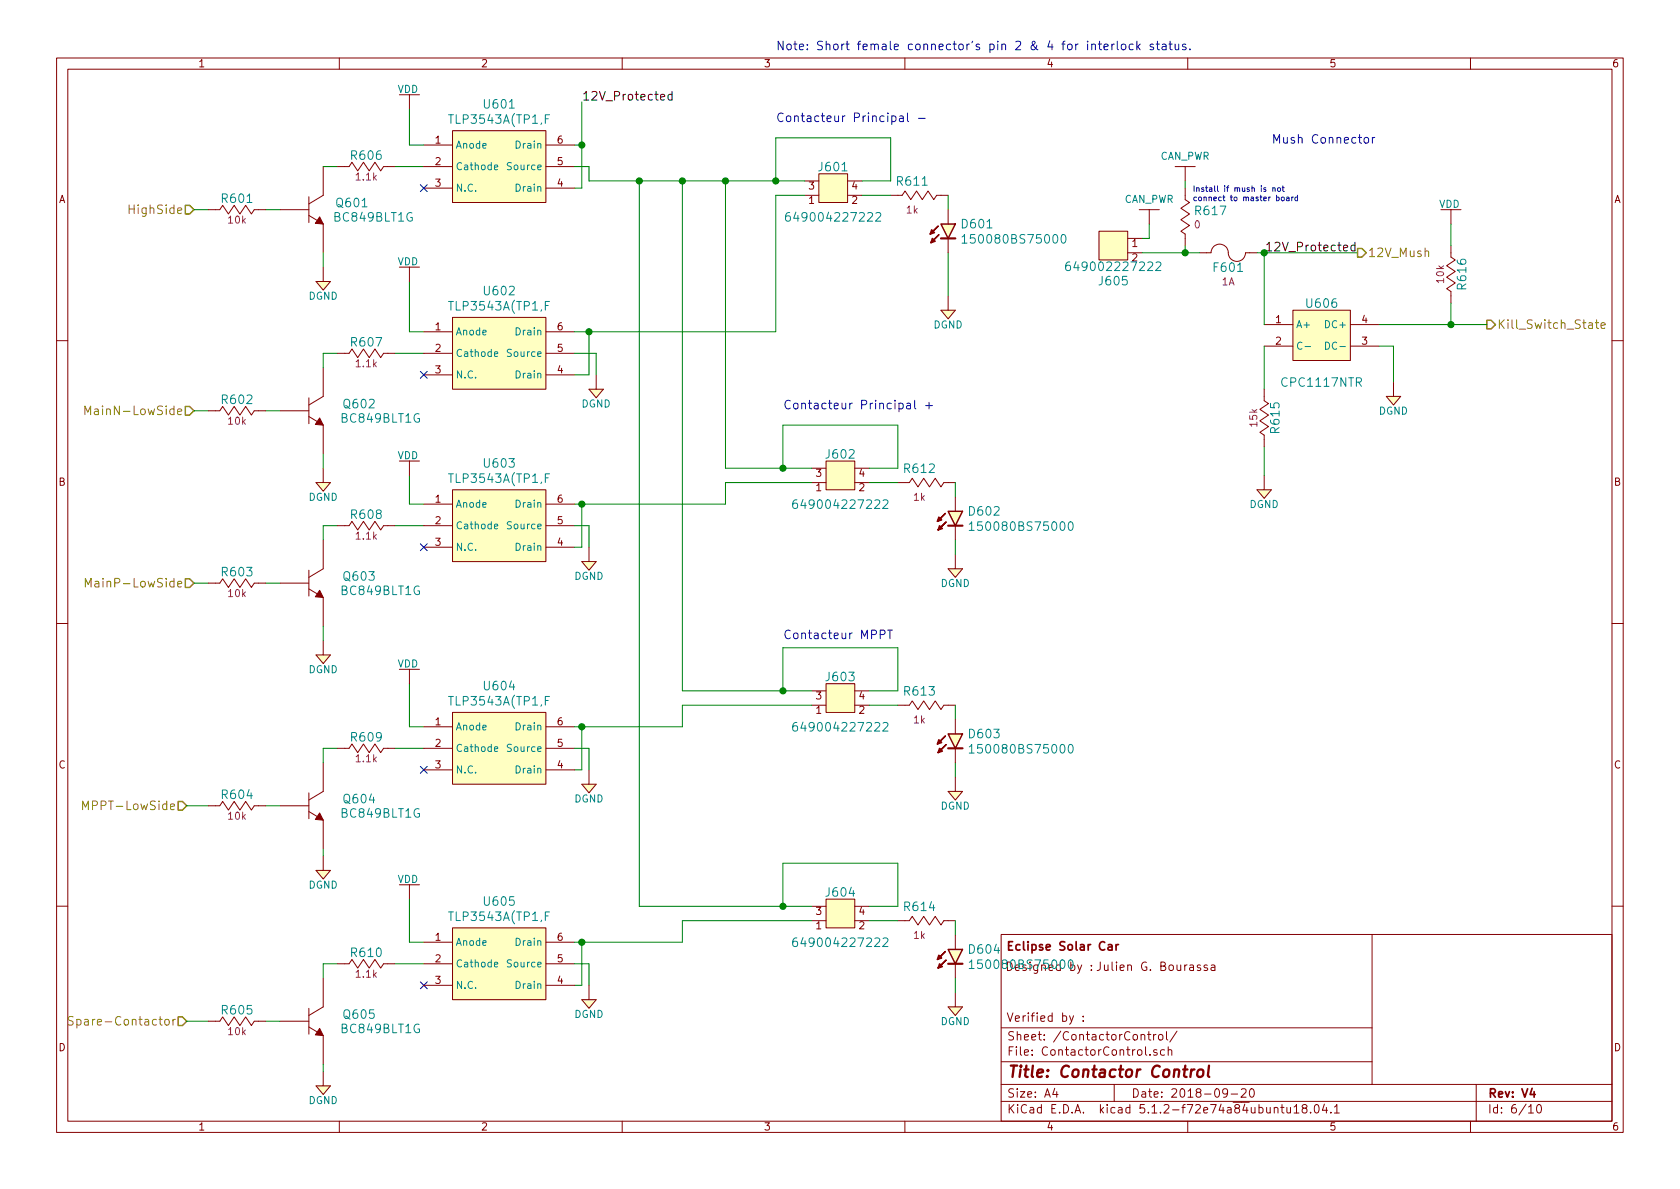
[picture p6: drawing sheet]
<svg xmlns="http://www.w3.org/2000/svg" width="297mm" height="210mm" viewBox="0 0 297 210" stroke-linecap="round" stroke-linejoin="round" font-family="sans-serif">
<g fill="none" stroke="#840000" stroke-width=".18">
<path d="M10 10.3h277v189.9h-277zM12 12.2h273v186.1h-273zM60 10.3v1.9M72.4 16.8v2.5M110 10.3v1.9M160 10.3v1.9M210 10.3v1.9M260 10.3v1.9M36.8 37.1h1.3M38.1 37.1h.8zM38.9 37.1l.5-.8 1 1.5 1-1.5 1 1.5 1-1.5 1 1.5 .6-.7M45 37.1h.7z"/>
<path d="M45.7 37.1h1.3M49.5 37.1h5.1M54.6 34.8v4.6M54.6 38.1l2.5 1.5v5.1M57.1 29.5v5l-2.5 1.6M59.7 29.5h1.3M61 29.5h.7zM61.7 29.5l.5-.8 1 1.5 1.1-1.5 1 1.5 1-1.5 1 1.5 .5-.7M67.8 29.5h.8zM68.6 29.5h1.2M74.9 29.5h5.1M74.9 25.6h5.1"/>
<path d="M74.9 33.3h5.1M80 23.1h16.5v12.7h-16.5zM96.5 29.5h5.1M96.5 25.6h5.1M96.5 33.3h5.1M142.2 34.5h2.6M142.2 32h2.6M144.8 30.7h5.1v5.1h-5.1zM149.9 34.5h2.5M149.9 32h2.5M157.5 34.5h1.2M158.7 34.5h.8z"/>
<path d="M159.5 34.5l.5-.7 1 1.5 1.1-1.5 1 1.5 1-1.5 1 1.5 .5-.8M165.6 34.5h.8zM166.4 34.5h1.2M167.6 37.1v2.5M201.4 37.1h3.6M203.2 37.1v2.5M207.8 29.5h3.5M209.5 34.5v.8zM209.5 35.3l.8 .5-1.5 1 1.5 1-1.5 1.1 1.5 1-1.5 1 .7 .5M209.5 29.5v2.5M209.5 33.3v1.2M256.5 37.1v2.5"/>
<path d="M57.1 47.2v2.6h-1.2l1.2 1.5 1.3-1.5h-1.3M72.4 47.2v2.6M74.9 58.7h5.1M80 56.1h16.5v12.7h-16.5zM96.5 58.7h5.1M167.6 52.3v2.6h-1.2l1.2 1.5 1.3-1.5h-1.3M167.6 42.2v2.5M194.3 40.9h5.1v5.1h-5.1zM199.4 42.2h2.5M199.4 44.7h2.5M209.5 41.4v.8zM209.5 42.2v1.2"/>
<path d="M212.1 44.7h1.3M213.4 44.7h.7zM214.1 44.7a1.55 1.55 0 0 1 1.7-1.5 1.55 1.55 0 0 1 1.4 1.8 1.52 1.52 0 0 0 1.6 1.2 1.52 1.52 0 0 0 1.4-1.5M220.2 44.7h.8zM221 44.7h1.2M223.5 57.4h5.1M228.6 54.9h10.2v8.8h-10.2zM238.8 57.4h5M256.5 44.7v.8zM256.5 51.6v.7zM256.5 45.5l.8 .5-1.5 1 1.5 1-1.5 1 1.5 1-1.5 1 .7 .6M256.5 43.4v1.3"/>
<path d="M256.5 52.3v1.3M10 60.2h2M36.8 72.6h1.3M38.1 72.6h.8zM38.9 72.6l.5-.7 1 1.5 1-1.5 1 1.5 1-1.5 1 1.5 .6-.8M45 72.6h.7zM45.7 72.6h1.3M49.5 72.6h5.1M54.6 70.4v4.5M54.6 73.7l2.5 1.5v5.1M57.1 65v5.1l-2.5 1.5M59.7 62.5h1.3"/>
<path d="M61 62.5h.7zM61.7 62.5l.5-.8 1 1.5 1.1-1.5 1 1.5 1-1.5 1 1.5 .5-.7M67.8 62.5h.8zM68.6 62.5h1.2M74.9 62.5h5.1M74.9 66.3h5.1M96.5 62.5h5.1M96.5 66.3h5.1M105.4 66.3v2.5h-1.3l1.3 1.6 1.3-1.6h-1.3M223.5 70.1v.8zM223.5 77v.7zM223.5 70.9l.8 .5-1.5 1 1.5 1-1.5 1 1.5 1-1.5 1 .7 .6"/>
<path d="M223.5 61.2h5.1M223.5 68.8v1.3M223.5 77.7v1.3M238.8 61.2h5M246.4 67.6v2.5h-1.3l1.3 1.5 1.2-1.5h-1.2M285 60.2h2M57.1 82.8v2.5h-1.2l1.2 1.6 1.3-1.6h-1.3M57.1 95.5v5.1l-2.5 1.5M59.7 93h1.3M61 93h.7zM61.7 93l.5-.8 1 1.5 1.1-1.5 1 1.5 1-1.5 1 1.5 .5-.7M67.8 93h.8z"/>
<path d="M68.6 93h1.2M72.4 81.5v2.6M74.9 93h5.1M74.9 89.1h5.1M74.9 96.8h5.1M80 86.6h16.5v12.7h-16.5zM96.5 93h5.1M96.5 89.1h5.1M96.5 96.8h5.1M104.1 96.8v2.5h-1.2l1.2 1.5 1.3-1.5h-1.3M143.5 85.3h2.5M143.5 82.8h2.5"/>
<path d="M146 81.5h5.1v5.1h-5.1zM151.1 85.3h2.6M151.1 82.8h2.6M158.7 85.3h1.3M160 85.3h.8zM160.8 85.3l.5-.7 1 1.5 1-1.5 1 1.5 1.1-1.5 1 1.5 .5-.8M166.9 85.3h.7zM167.6 85.3h1.3M168.9 98v2.6h-1.3l1.3 1.5 1.3-1.5h-1.3M168.9 87.9v2.5M168.9 93v2.5M223.5 84.1v2.5h-1.3l1.3 1.5 1.3-1.5h-1.3"/>
<path d="M10 110.3h2M36.8 103.1h1.3M38.1 103.1h.8zM38.9 103.1l.5-.7 1 1.5 1-1.5 1 1.5 1-1.5 1 1.5 .6-.8M45 103.1h.7zM45.7 103.1h1.3M49.5 103.1h5.1M54.6 100.8v4.6M54.6 104.1l2.5 1.6v5M57.1 113.3v2.5h-1.2l1.2 1.5 1.3-1.5h-1.3M72.4 118.4v2.5M285 110.3h2"/>
<path d="M57.1 134.9v5l-2.5 1.6M59.7 132.3h1.3M61 132.3h.7zM61.7 132.3l.5-.7 1 1.5 1.1-1.5 1 1.5 1-1.5 1 1.5 .5-.8M67.8 132.3h.8zM68.6 132.3h1.2M74.9 132.3h5.1M74.9 128.5h5.1M74.9 136.1h5.1M80 126h16.5v12.7h-16.5zM96.5 132.3h5.1M96.5 128.5h5.1"/>
<path d="M96.5 136.1h5.1M104.1 136.1v2.6h-1.2l1.2 1.5 1.3-1.5h-1.3M143.5 124.7h2.5M143.5 122.2h2.5M146 120.9h5.1v5.1h-5.1zM151.1 124.7h2.6M151.1 122.2h2.6M158.7 124.7h1.3M160 124.7h.8zM160.8 124.7l.5-.8 1 1.6 1-1.6 1 1.6 1.1-1.6 1 1.6 .5-.8M166.9 124.7h.7zM167.6 124.7h1.3"/>
<path d="M168.9 137.4v2.5h-1.3l1.3 1.6 1.3-1.6h-1.3M168.9 127.2v2.6M168.9 132.3v2.6M36.8 142.5h1.3M38.1 142.5h.8zM38.9 142.5l.5-.8 1 1.6 1-1.6 1 1.6 1-1.6 1 1.6 .6-.8M45 142.5h.7zM45.7 142.5h1.3M49.5 142.5h5.1M54.6 140.2v4.6M54.6 143.5l2.5 1.5v5.1M57.1 151.4v2.5h-1.2l1.2 1.5 1.3-1.5h-1.3"/>
<path d="M72.4 156.5v2.5M146 159h5.1v5.1h-5.1zM10 160.2h2M54.6 178.3v4.6M57.1 173v5l-2.5 1.6M59.7 170.4h1.3M61 170.4h.7zM61.7 170.4l.5-.7 1 1.5 1.1-1.5 1 1.5 1-1.5 1 1.5 .5-.8M67.8 170.4h.8zM68.6 170.4h1.2M74.9 170.4h5.1M74.9 166.6h5.1"/>
<path d="M74.9 174.2h5.1M80 164.1h16.5v12.7h-16.5zM96.5 170.4h5.1M96.5 166.6h5.1M96.5 174.2h5.1M104.1 174.2v2.6h-1.2l1.2 1.5 1.3-1.5h-1.3M143.5 162.8h2.5M143.5 160.3h2.5M151.1 162.8h2.6M151.1 160.3h2.6M158.7 162.8h1.3M160 162.8h.8z"/>
<path d="M160.8 162.8l.5-.8 1 1.6 1-1.6 1 1.6 1.1-1.6 1 1.6 .5-.8M166.9 162.8h.7zM167.6 162.8h1.3M168.9 175.5v2.5h-1.3l1.3 1.6 1.3-1.6h-1.3M168.9 165.3v2.6M168.9 170.4v2.6M177 165.2h108v33.1h-108zM189.8 179.6l-.5 1.4-.2 .1M191.3 170.6l-.5 1.4-.3 .1M191.5 179.7v.1M193 171.5v.1M193 170.7v.1"/>
<path d="M212.2 170.7l-.3-.1-.2 .2 .1 .3 .4 .1v.3h-.5M213.5 170.7a.37 .37 0 0 0-.6 .1l.1 .3 .5 .1v.1l-.2 .3-.4-.1M214.2 170.7h.6v.9M214.8 171l-.5 .1-.2 .2 .2 .3 .5-.1M242.6 165.2v26.6M285 160.2h2M36.8 180.6h1.3M38.1 180.6h.8zM38.9 180.6l.5-.8 1 1.6 1-1.6 1 1.6 1-1.6 1 1.6 .6-.8M45 180.6h.7zM45.7 180.6h1.3M49.5 180.6h5.1"/>
<path d="M54.6 181.6l2.5 1.5v5.1M57.1 189.5v2.5h-1.2l1.2 1.5 1.3-1.5h-1.3M60 198.3v1.9M110 198.3v1.9M160 198.3v1.9M177 194.8h108M177 191.8h108M177 187.8h65.6M177 181.8h65.6M186.5 192.5l-.4 1h1M186.8 193v1M191.5 180.5v.1"/>
<path d="M197 191.8v3M201.8 183.1v-.1a.37 .37 0 0 1 .6 .1v.8M202.5 185.1v1.3l.3 .2M202.9 182.9h.6M203.1 182.4v1.3l.4 .2M203.3 186.5v.1M204 182.9v1M204.4 182.9l-.4 .3M204.5 185.7a.37 .37 0 0 0-.5 .1v.2l.5 .2 .1 .1-.2 .3-.4-.1M204.9 183.1l.2-.2 .4 .2v.7l-.2 .1-.4-.1zM205.9 185.7l-.4-.1-.3 .3 .1 .6 .2 .1 .4-.1M206.2 182.4v1.3l.3 .2"/>
<path d="M206.6 185.7a.37 .37 0 0 1 .6 .1v.8M206.6 185.1v1.5M208.1 182.3l-1.3 2M210 198.3v1.9M217 193.2l-.1 .2a.48 .48 0 0 1-.6-.1v-.6a.48 .48 0 0 1 .6-.1l.1 .1a1.19 1.19 0 0 1-.2 1.2l-.5 .1M217.7 193.5h1.1M219.5 192.7l.2-.2h.3l.3 .2v.3v.2l-.9 .8h.9M221.1 192.6l.2-.1a.8 .8 0 0 1 .5 .8 .8 .8 0 0 1-.5 .7 1 1 0 0 1-.2-1.4zM225.3 196l.1-.1a.37 .37 0 0 1 .6 .1v.8M226.4 195.8h.6M226.7 195.3v1.3l.3 .2M227.5 195.8l.1 .9 .3 .1 .3-.1"/>
<path d="M228.2 195.8v1M228.8 195.8l.4-.5v1.5M228.8 196.8h.9M230.5 196l-.2-.2-.1-.2 .3-.3h.3l.3 .3-.1 .2-.6 .2a.48 .48 0 0 0-.1 .7l.2 .1 .5-.1a.48 .48 0 0 0-.2-.7M231.7 196.7v.1M232.5 195.5l.4-.2a.94 .94 0 0 1 0 1.5l-.5-.3v-.6zM234.2 195.2l-.4 1.1h.9M234.5 195.8v1M235.3 196.7v.1M235.9 195.8l.5-.5v1.5M235.9 196.8h.9M260 198.3v1.9"/>
<path d="M261 191.8v6.5M270.3 195.8l.4-.5v1.5M270.3 196.8h.8M271.8 195.5l.4-.2a.94 .94 0 0 1 0 1.5 .79 .79 0 0 1-.4-1.3z"/>
</g>
<path d="M196 167.1h.5l.1 .9M196.6 167.4l-.5 .1-.2 .2 .2 .3 .5-.1M197.3 167v1M197.8 167l-.3 .1-.2 .2M270.9 192.5l-.4 1h.9" fill="none" stroke="#840000" stroke-width=".3"/>
<path d="M210.6 189.1l-.1 1.3M211.2 189.1a.54 .54 0 0 0-.6 .4M211.9 189.3a.51 .51 0 0 1 .5-.2 .51 .51 0 0 1 .4 .4l-.1 .6a.56 .56 0 0 1-.5 .4 .56 .56 0 0 1-.5-.4zM213.8 188.4l-.2 1.8 .2 .2" fill="none" stroke="#840000" stroke-width=".41"/>
<path d="M32.8 36.3h.7l.8 .8-.8 .7h-.7zM240 43.9h.8l.8 .8-.8 .8h-.8zM262.9 56.6h.8l.7 .8-.7 .8h-.8zM32.8 71.9h.7l.8 .7-.8 .8h-.7zM32.8 102.4h.7l.8 .7-.8 .8h-.7zM31.5 141.7h.8l.7 .8-.7 .8h-.8zM31.5 179.8h.8l.7 .8-.7 .8h-.8z" fill="none" stroke="#848400" stroke-width=".25"/>
<path d="M252 44.5l.2-.1h.4v1M282.1 57.1h.6M282.3 56.6v1.3l.4 .2M283.1 57.6l.7-.2-.1-.3h-.4l-.2 .2 .1 .7h.5M15 73.3v-1.5l.5 1.1 .5-1.1v1.5M15.1 103.8v-1.5l.5 1.1 .5-1.1v1.5M14.6 143.2v-1.5l.5 1 .5-1v1.5M12.9 179.8h-.5l-.3 .2v.3l.8 .4v.4a.62 .62 0 0 1-.8 .1M13.6 180.3h.4l.2 .1v.7a.48 .48 0 0 1-.6 .1M13.6 180.3v1.5M31 180.3h-.3l-.1 .2" fill="none" stroke="#848400" stroke-width=".18"/>
<g fill="none" stroke="#0000c2" stroke-width=".18">
<path d="M160.5 20v1.3l.2 .2M194.2 7.8h.6M194.4 7.3v1.3l.4 .2M195.2 8.3l.7-.2v-.2l-.5-.1-.2 .2 .1 .7h.6M196.6 7.8v1M197 7.8l-.3 .1-.1 .2M197.5 7.3v1.3l.2 .2M198.3 7.9l.3-.1 .4 .1 .1 .6-.2 .2-.3 .1-.3-.1zM200.4 7.9l-.5-.1-.3 .3 .2 .6h.6M201 7.3v1.5M201.2 8.2l.4 .6M201.6 7.8l-.6 .6"/>
<path d="M203.9 7.9l-.3-.1-.3 .2 .1 .2 .5 .2v.3h-.6M204.4 7.8h.6M204.6 7.3v1.3l.4 .2M205.5 7.9h.6l.1 .9M206.2 8.1l-.5 .1a.3 .3 0 0 0-.3 .3 .3 .3 0 0 0 .3 .3l.5-.1M206.7 7.8h.6M206.9 7.3v1.3l.1 .1 .3 .1M207.8 7.8v.9l.4 .1 .2-.1M208.4 7.8v1M209.7 7.9a.37 .37 0 0 0-.6 .1v.2l.6 .3-.2 .3-.4-.1M210.4 8.7v.1M157.7 20.6l.4-.1 .2 .1v.8a.48 .48 0 0 1-.6 0"/>
<path d="M159.1 20.6h.5l.1 .9M159.7 20.8l-.5 .1a.31 .31 0 0 0-.2 .3 .31 .31 0 0 0 .2 .3l.5-.1M162.4 20.9h1.2M223.8 33.2h-.2l-.2 .1 .1 .2 .3 .1v.2h-.4M225 33.3l.4-.1 .1 .7M225 33.2v.7M225.7 34.9l.3-.1 .2 .2-.1 .5h-.4M225.9 33.3h.5l-.1 .5h-.4zM226.6 34.9h.4v.6l-.4-.1zM226.7 33.2h.4M226.8 32.9v.8l.3 .2M227.5 34.9h.4v.6"/>
<path d="M227.9 35.1l-.5 .1 .2 .3h.3M228.4 34.8v.7M228.7 34.8l-.3 .2M229.4 34.9l-.3-.1-.1 .2 .1 .5h.3M229.4 34.5v1M241.2 24.4l.3-.1 .4 .1 .1 .6-.2 .2-.3 .1-.3-.1zM242.6 24.3v1M243.1 24.3l-.3 .1-.2 .2M160.4 71.4h.5l.1 .9M161 71.6l-.5 .1a.31 .31 0 0 0-.2 .3 .31 .31 0 0 0 .2 .3l.5-.1M161.7 70.8v1.3l.2 .2M163.7 71.7h1.1"/>
<path d="M164.3 71.1v1.2M155.6 112.2l.7-.1 .2-.2-.1-.3-.2-.2h-.6v1.5M156.9 111.4h.9M157.4 111.4v1.5"/>
</g>
<g fill="#840000" stroke="#840000" stroke-width=".18">
<path d="M56.5 38.3l.6 1.3-1.3-.1z"/>
<path d="M56.5 73.9l.6 1.3-1.3-.1z"/>
<path d="M56.5 104.4l.6 1.3-1.3-.2z"/>
<path d="M56.5 143.8l.6 1.2-1.3-.1z"/>
<path d="M56.5 181.9l.6 1.2-1.3-.1z"/>
</g>
<g fill="#ffffc2" stroke="#ffffc2" stroke-width=".18">
<path d="M144.8 30.7h5.1v5.1h-5.1z"/>
<path d="M166.4 54.9h2.5l-1.3 1.5z"/>
<path d="M146 81.5h5.1v5.1h-5.1z"/>
<path d="M167.6 100.6h2.6l-1.3 1.5z"/>
<path d="M146 120.9h5.1v5.1h-5.1z"/>
<path d="M167.6 139.9h2.6l-1.3 1.6z"/>
<path d="M104.1 68.8h2.6l-1.3 1.6z"/>
<path d="M102.9 99.3h2.5l-1.3 1.5z"/>
<path d="M102.9 138.7h2.5l-1.3 1.5z"/>
<path d="M55.9 153.9h2.5l-1.3 1.5z"/>
<path d="M55.9 115.8h2.5l-1.3 1.5z"/>
<path d="M55.9 85.3h2.5l-1.3 1.6z"/>
<path d="M55.9 49.8h2.5l-1.3 1.5z"/>
<path d="M194.3 40.9h5.1v5.1h-5.1z"/>
<path d="M228.6 54.9h10.2v8.8h-10.2z"/>
<path d="M222.2 86.6h2.6l-1.3 1.5z"/>
<path d="M245.1 70.1h2.5l-1.2 1.5z"/>
<path d="M213.4 44.7h.7z"/>
<path d="M220.2 44.7h.8z"/>
<path d="M80 23.1h16.5v12.7h-16.5z"/>
<path d="M80 56.1h16.5v12.7h-16.5z"/>
<path d="M80 86.6h16.5v12.7h-16.5z"/>
<path d="M80 126h16.5v12.7h-16.5z"/>
<path d="M146 159h5.1v5.1h-5.1z"/>
<path d="M167.6 178h2.6l-1.3 1.6z"/>
<path d="M102.9 176.8h2.5l-1.3 1.5z"/>
<path d="M55.9 192h2.5l-1.3 1.5z"/>
<path d="M80 164.1h16.5v12.7h-16.5z"/>
<path d="M166.4 39.6h2.5l-1.3 2.6z"/>
<path d="M167.6 90.4h2.6l-1.3 2.6z"/>
<path d="M167.6 129.8h2.6l-1.3 2.5z"/>
<path d="M167.6 167.9h2.6l-1.3 2.5z"/>
</g>
<g fill="none" stroke="#008484" stroke-width=".18">
<path d="M87.4 29.6l.6-.1v-.3h-.4l-.2 .2 .1 .6h.5M97.2 20.3h-.8v1.5M139.6 37.6a.62 .62 0 0 0-.7 .6l.1 .8a.48 .48 0 0 0 .7 0l.1-.6-.2-.2h-.4l-.3 .2M154.9 37.7l.5-.1 .3 .1v.3l-.9 1.1h.9M97.2 53.3h-.8v1.5M170.1 41.9l.4-.4v1.5M170.1 43h.9M187.7 41.6l.3-.1a.82 .82 0 0 1 .6 .6 .82 .82 0 0 1-.4 .8l-.1 .1a.86 .86 0 0 1-.4-1.4zM189.2 46.3a.62 .62 0 0 0-.8 .7l.1 .7a.48 .48 0 0 0 .7 0l.1-.5-.1-.2-.5-.1-.3 .3M204.4 46.5l.6-.2 .2 .2 .1 .3-1 1h1M87.4 62.6l.6-.1v-.3h-.4l-.2 .2 .1 .6h.5M230.2 60.6a.6 .6 0 0 0-.8 .4 .6 .6 0 0 0 .5 .8l.3-.2"/>
<path d="M230.7 61.3h1M234.4 60.5a.64 .64 0 0 1 .7 .6 .64 .64 0 0 1-.7 .7zM87.4 93.1l.6-.1v-.3h-.4l-.2 .2 .1 .6h.5M97.2 83.8h-.8v1.5M140.9 88.4a.62 .62 0 0 0-.7 .6v.8a.48 .48 0 0 0 .8 0v-.6l-.1-.2h-.4l-.3 .2M156.1 88.5l.6-.1 .2 .1 .1 .3-.9 1.1h.9M171.4 92.7l.4-.4v1.5M171.4 93.8h.8M189 92.4l.2-.1a.82 .82 0 0 1 .6 .6 .82 .82 0 0 1-.3 .8l-.1 .1a.86 .86 0 0 1-.4-1.4zM87.4 132.5l.6-.1v-.3l-.4-.1-.2 .2 .1 .6h.5M97.2 123.2h-.8v1.5M140.9 127.8a.62 .62 0 0 0-.7 .6v.7a.48 .48 0 0 0 .8 0v-.5l-.1-.2-.4-.1-.3 .3"/>
<path d="M156.1 127.9l.6-.1 .2 .1 .1 .3-.9 1.1h.9M171.4 132.1l.4-.5v1.6M171.4 133.2h.8M189 131.8l.2-.2a.82 .82 0 0 1 .6 .7 .82 .82 0 0 1-.3 .8l-.1 .1a.86 .86 0 0 1-.4-1.4zM87.4 170.6l.6-.1v-.3l-.4-.1-.2 .2 .1 .6h.5M97.2 161.3h-.8v1.5M140.9 165.9a.62 .62 0 0 0-.7 .6v.7a.48 .48 0 0 0 .8 0v-.5l-.1-.2-.4-.1-.3 .3M156.1 166l.6-.1 .2 .1 .1 .3-.9 1.1h.9M171.4 170.2l.4-.5v1.6M171.4 171.3h.8M173.6 169.7h-.7l-.1 .8 .3-.2 .5 .1 .1 .2-.1 .5-.2 .2h-.3l-.3-.2M174.4 169.9l.3-.2a.82 .82 0 0 1 .5 .7 .82 .82 0 0 1-.3 .8l-.1 .1a.84 .84 0 0 1-.4-1.4z"/>
<path d="M175.9 169.9l.2-.2a.82 .82 0 0 1 .6 .7 .82 .82 0 0 1-.3 .8l-.3 .1-.3-.3-.1-.7z"/>
</g>
<g fill="none" stroke="#008400" stroke-width=".18">
<path d="M72.4 19.3v6.3h2.5M102.9 18v15.3h-1.3M34.3 37.1h2.5M47 37.1h2.5M57.1 29.5h2.6M69.8 29.5h5.1M101.6 29.5h2.5v2.5h38.1M101.6 25.6h1.3M113 32v128.3h30.5M120.6 32v90.2h22.9M128.3 32v50.8h15.2M137.2 32v-7.6h20.3v7.6h-5.1"/>
<path d="M142.2 34.5h-5v24.2h-35.6M152.4 34.5h5.1M167.6 34.5v2.6M203.2 39.6v2.6h-1.3M209.5 32v1.3M256.5 39.6v3.8M57.1 44.7v2.5M72.4 49.8v8.9h2.5M104.1 58.7v7.6h-2.5M167.6 44.7v7.6M201.9 44.7h10.2M209.5 43.4v1.3"/>
<path d="M222.2 44.7h17.8M223.5 44.7v12.7M243.8 57.4h19.1M256.5 53.6v3.8M34.3 72.6h2.5M47 72.6h2.5M59.7 62.5h-2.6v2.5M69.8 62.5h5.1M101.6 62.5h3.8v3.8M223.5 61.2v7.6M223.5 79v5.1M243.8 61.2h2.6v6.4"/>
<path d="M57.1 80.3v2.5M59.7 93h-2.6v2.5M69.8 93h5.1M72.4 84.1v5h2.5M101.6 93h2.5v3.8M102.9 89.1v7.7h-1.3M138.4 82.8v-7.6h20.3v7.6h-5M143.5 85.3h-15.2v3.8h-26.7M153.7 85.3h5M168.9 85.3v2.6M168.9 95.5v2.5M34.3 103.1h2.5"/>
<path d="M47 103.1h2.5M57.1 110.7v2.6M59.7 132.3h-2.6v2.6M69.8 132.3h5.1M72.4 120.9v7.6h2.5M101.6 132.3h2.5v3.8M102.9 128.5v7.6h-1.3M138.4 122.2v-7.7h20.3v7.7h-5M143.5 124.7h-22.9v3.8h-19M153.7 124.7h5M168.9 124.7v2.5M168.9 134.9v2.5"/>
<path d="M33 142.5h3.8M47 142.5h2.5M57.1 150.1v1.3M72.4 159v7.6h2.5M59.7 170.4h-2.6v2.6M69.8 170.4h5.1M101.6 170.4h2.5v3.8M102.9 166.6v7.6h-1.3M138.4 160.3v-7.7h20.3v7.7h-5M143.5 162.8h-22.9v3.8h-19M153.7 162.8h5M168.9 162.8v2.5"/>
<path d="M168.9 173v2.5M33 180.6h3.8M47 180.6h2.5M57.1 188.2v1.3"/>
</g>
<g fill="#008400" stroke="#008400" stroke-width=".25">
<circle cx="137.2" cy="32" r=".51"/>
<circle cx="138.4" cy="82.8" r=".51"/>
<circle cx="138.4" cy="122.2" r=".51"/>
<circle cx="128.3" cy="32" r=".51"/>
<circle cx="256.5" cy="57.4" r=".51"/>
<circle cx="223.5" cy="44.7" r=".51"/>
<circle cx="120.7" cy="32" r=".51"/>
<circle cx="138.4" cy="160.3" r=".51"/>
<circle cx="113" cy="32" r=".51"/>
<circle cx="209.6" cy="44.7" r=".51"/>
<circle cx="102.9" cy="25.6" r=".51"/>
<circle cx="104.1" cy="58.7" r=".51"/>
<circle cx="102.9" cy="89.1" r=".51"/>
<circle cx="102.9" cy="128.5" r=".51"/>
<circle cx="102.9" cy="166.6" r=".51"/>
</g>
<path d="M74.3 32.7l1.2 1.2M75.5 32.7l-1.2 1.2M74.3 65.7l1.2 1.2M75.5 65.7l-1.2 1.2M74.3 96.2l1.2 1.2M75.5 96.2l-1.2 1.2M74.3 135.5l1.2 1.2M75.5 135.5l-1.2 1.2M74.3 173.6l1.2 1.2M75.5 173.6l-1.2 1.2" fill="none" stroke="#000084" stroke-width=".18"/>
<path d="M118.8 16.8l-.4-.1-.3 .3 .1 .6h.6M118.8 16.2v1.5M224 43.3l.4-.5v1.6M224 44.4h.8" fill="none" stroke="#000" stroke-width=".18"/>
<path d="M166.4 39.6h2.5l-1.3 2.6zM167.6 90.4h2.6l-1.3 2.6zM167.6 129.8h2.6l-1.3 2.5zM167.6 167.9h2.6l-1.3 2.5z" fill="none" stroke="#840000" stroke-width=".25"/>
<path d="M166.4 42.2h2.5M167.6 93h2.6M167.6 132.3h2.6M167.6 170.4h2.6" fill="none" stroke="#840000" stroke-width=".38"/>
<g fill="#840000" stroke="#840000" stroke-width=".25">
<path d="M164.7 40.6l.5 .5-.7 .3 1.4-1.4-1.4 1.4z"/>
<path d="M164.8 42.2l.6 .5-.8 .2 1.4-1.4-1.4 1.4z"/>
<path d="M166 91.4l.5 .5-.8 .3 1.4-1.4-1.4 1.4z"/>
<path d="M166.1 93l.5 .5-.7 .2 1.4-1.4-1.4 1.4z"/>
<path d="M166 130.8l.5 .5-.8 .3 1.4-1.4-1.4 1.4z"/>
<path d="M166.1 132.3l.5 .5-.7 .3 1.4-1.4-1.4 1.4z"/>
<path d="M166 168.9l.5 .5-.8 .3 1.4-1.4-1.4 1.4z"/>
<path d="M166.1 170.4l.5 .5-.7 .3 1.4-1.4-1.4 1.4z"/>
</g>
<text font-size="2.8" fill="#840000" x="178" y="190.5">Title: Contactor Control</text>
<g font-size="2.1" fill="#0000c2">
<text x="137.2" y="8.9">Note: Short female connector's pin 2 &amp; 4 for interlock status.</text>
<text x="137.2" y="21.6">Contacteur Principal -</text>
<text x="224.8" y="25.4">Mush Connector</text>
<text x="138.4" y="72.4">Contacteur Principal +</text>
<text x="138.4" y="113">Contacteur MPPT</text>
</g>
<g font-size="2.1">
<text x="102.9" y="17.8">12V_Protected</text>
<text x="225.3" y="44.4">12V_Protected</text>
</g>
<g font-size="2.1" fill="#008484">
<text x="79.9" y="21.9">TLP3543A(TP1,F</text>
<text x="85.7" y="19.2">U601</text>
<text x="62.2" y="28.3">R606</text>
<text x="39.4" y="35.9">R601</text>
<text x="144.9" y="30.3">J601</text>
<text x="158.7" y="32.8">R611</text>
<text x="59.3" y="39.2">BC849BLT1G</text>
<text x="59.6" y="36.6">Q601</text>
<text x="140.2" y="39.2">649004227222</text>
<text x="170.2" y="40.4">D601</text>
<text x="211.5" y="38">R617</text>
<text x="171.3" y="43.1">150080BS75000</text>
<text x="189.8" y="47.9">649002227222</text>
<text x="85.7" y="52.2">U602</text>
<text x="194.5" y="50.5">J605</text>
<text x="214.8" y="48.1">F601</text>
<text x="259.3" y="51" transform="rotate(-90 259.3 51)">R616</text>
<text x="79.9" y="54.9">TLP3543A(TP1,F</text>
<text x="231.1" y="54.4">U606</text>
<text x="62.2" y="61.3">R607</text>
<text x="39.4" y="71.4">R602</text>
<text x="226.9" y="68.4">CPC1117NTR</text>
<text x="60.5" y="74.7">BC849BLT1G</text>
<text x="60.9" y="72.2">Q602</text>
<text x="226.2" y="76.4" transform="rotate(-90 226.2 76.4)">R615</text>
<text x="85.7" y="82.7">U603</text>
<text x="146.2" y="81.1">J602</text>
<text x="160" y="83.6">R612</text>
<text x="79.9" y="85.4">TLP3543A(TP1,F</text>
<text x="141.5" y="90">649004227222</text>
<text x="62.2" y="91.8">R608</text>
<text x="171.5" y="91.2">D602</text>
<text x="172.6" y="93.9">150080BS75000</text>
<text x="39.4" y="101.9">R603</text>
<text x="60.5" y="105.2">BC849BLT1G</text>
<text x="60.9" y="102.7">Q603</text>
<text x="79.9" y="124.8">TLP3543A(TP1,F</text>
<text x="85.7" y="122.1">U604</text>
<text x="146.2" y="120.5">J603</text>
<text x="160" y="123">R613</text>
<text x="62.2" y="131.1">R609</text>
<text x="141.5" y="129.4">649004227222</text>
<text x="171.5" y="130.6">D603</text>
<text x="172.6" y="133.2">150080BS75000</text>
<text x="39.4" y="141.3">R604</text>
<text x="60.9" y="142.1">Q604</text>
<text x="60.5" y="144.6">BC849BLT1G</text>
<text x="85.7" y="160.2">U605</text>
<text x="146.2" y="158.6">J604</text>
<text x="160" y="161.1">R614</text>
<text x="79.9" y="162.9">TLP3543A(TP1,F</text>
<text x="141.5" y="167.5">649004227222</text>
<text x="62.2" y="169.2">R610</text>
<text x="171.5" y="168.7">D604</text>
<text x="177.7" y="171.7">Designed by :</text>
<text x="39.4" y="179.4">R605</text>
<text x="60.5" y="182.7">BC849BLT1G</text>
<text x="60.9" y="180.2">Q605</text>
</g>
<g font-size="2.1" fill="#848400">
<text x="23.3" y="37.8">HighSide</text>
<text x="241.8" y="45.5">12V_Mush</text>
<text x="264.7" y="58.2">Kill_Switch_State</text>
<text x="16.7" y="73.4">MainN-LowSide</text>
<text x="16.8" y="103.9">MainP-LowSide</text>
<text x="15.9" y="143.3">MPPT-LowSide</text>
<text x="14.6" y="181.4">Spare-Contactor</text>
</g>
<g font-size="2.1" fill="#840000">
<text x="177.8" y="168.1">Eclipse Solar Car</text>
<text x="193.7" y="171.7">Julien G. Bourassa</text>
<text x="177.9" y="180.7">Verified by :</text>
<text x="178" y="184">Sheet: /ContactorControl/</text>
<text x="178" y="186.7">File: ContactorControl.sch</text>
<text x="178" y="196.9">KiCad E.D.A. kicad 5.1.2-f72e74a84ubuntu18.04.1</text>
<text x="178" y="194.1">Size: A4</text>
<text x="200" y="194.1">Date: 2018-09-20</text>
<text x="263" y="194.1">Rev: V4</text>
<text x="263" y="196.9">Id: 6/10</text>
</g>
<g font-size="1.8" fill="#840000">
<text x="35" y="11.9">1</text>
<text x="85" y="11.9">2</text>
<text x="135" y="11.9">3</text>
<text x="185" y="11.9">4</text>
<text x="235" y="11.9">5</text>
<text x="285" y="11.9">6</text>
<text x="77" y="25.4">1</text>
<text x="77" y="29.2">2</text>
<text x="98.6" y="29.2">5</text>
<text x="98.6" y="25.4">6</text>
<text x="10.4" y="35.9">A</text>
<text x="77" y="33">3</text>
<text x="98.6" y="33">4</text>
<text x="143" y="33.5">3</text>
<text x="150.6" y="33.5">4</text>
<text x="285.4" y="35.9">A</text>
<text x="143" y="36.1">1</text>
<text x="150.6" y="36.1">2</text>
<text x="200.2" y="43.7">1</text>
<text x="200.2" y="46.2">2</text>
<text x="77" y="58.4">1</text>
<text x="98.6" y="58.4">6</text>
<text x="225.6" y="57.1">1</text>
<text x="240.8" y="57.1">4</text>
<text x="77" y="62.2">2</text>
<text x="98.6" y="62.2">5</text>
<text x="225.6" y="61">2</text>
<text x="240.8" y="61">3</text>
<text x="77" y="66">3</text>
<text x="98.6" y="66">4</text>
<text x="10.4" y="85.9">B</text>
<text x="77" y="88.9">1</text>
<text x="98.6" y="88.9">6</text>
<text x="144.3" y="86.9">1</text>
<text x="144.3" y="84.3">3</text>
<text x="151.9" y="86.9">2</text>
<text x="151.9" y="84.3">4</text>
<text x="285.4" y="85.9">B</text>
<text x="77" y="92.7">2</text>
<text x="98.6" y="92.7">5</text>
<text x="77" y="96.5">3</text>
<text x="98.6" y="96.5">4</text>
<text x="144.3" y="123.7">3</text>
<text x="151.9" y="123.7">4</text>
<text x="77" y="128.3">1</text>
<text x="98.6" y="128.3">6</text>
<text x="144.3" y="126.2">1</text>
<text x="151.9" y="126.2">2</text>
<text x="10.4" y="135.9">C</text>
<text x="77" y="132.1">2</text>
<text x="77" y="135.9">3</text>
<text x="98.6" y="135.9">4</text>
<text x="98.6" y="132.1">5</text>
<text x="285.4" y="135.9">C</text>
<text x="144.3" y="161.8">3</text>
<text x="151.9" y="161.8">4</text>
<text x="77" y="166.4">1</text>
<text x="98.6" y="166.4">6</text>
<text x="144.3" y="164.3">1</text>
<text x="151.9" y="164.3">2</text>
<text x="77" y="170.2">2</text>
<text x="77" y="174">3</text>
<text x="98.6" y="174">4</text>
<text x="98.6" y="170.2">5</text>
<text x="10.4" y="185.9">D</text>
<text x="285.4" y="185.9">D</text>
<text x="35" y="199.9">1</text>
<text x="85" y="199.9">2</text>
<text x="135" y="199.9">3</text>
<text x="185" y="199.9">4</text>
<text x="235" y="199.9">5</text>
<text x="285" y="199.9">6</text>
</g>
<g font-size="1.8" fill="#008484">
<text x="70.3" y="16.4">VDD</text>
<text x="80.5" y="26.3">Anode</text>
<text x="91.5" y="26.3">Drain</text>
<text x="205.1" y="28.3">CAN_PWR</text>
<text x="80.5" y="30.1">Cathode</text>
<text x="80.5" y="33.9">N.C.</text>
<text x="90" y="30.1">Source</text>
<text x="91.5" y="33.9">Drain</text>
<text x="198.7" y="35.9">CAN_PWR</text>
<text x="254.4" y="36.7">VDD</text>
<text x="70.3" y="46.9">VDD</text>
<text x="54.6" y="53">DGND</text>
<text x="80.5" y="59.3">Anode</text>
<text x="91.5" y="59.3">Drain</text>
<text x="165" y="58.1">DGND</text>
<text x="229.1" y="58">A+</text>
<text x="234.7" y="58">DC+</text>
<text x="80.5" y="63.1">Cathode</text>
<text x="90" y="63.1">Source</text>
<text x="235.1" y="61.8">DC-</text>
<text x="80.5" y="66.9">N.C.</text>
<text x="91.5" y="66.9">Drain</text>
<text x="102.8" y="72.1">DGND</text>
<text x="243.8" y="73.3">DGND</text>
<text x="70.3" y="81.2">VDD</text>
<text x="54.6" y="88.6">DGND</text>
<text x="80.5" y="89.8">Anode</text>
<text x="91.5" y="89.8">Drain</text>
<text x="220.9" y="89.8">DGND</text>
<text x="80.5" y="93.6">Cathode</text>
<text x="90" y="93.6">Source</text>
<text x="80.5" y="97.4">N.C.</text>
<text x="91.5" y="97.4">Drain</text>
<text x="101.5" y="102.5">DGND</text>
<text x="166.3" y="103.8">DGND</text>
<text x="54.6" y="119">DGND</text>
<text x="70.3" y="118">VDD</text>
<text x="80.5" y="129.2">Anode</text>
<text x="91.5" y="129.2">Drain</text>
<text x="80.5" y="133">Cathode</text>
<text x="80.5" y="136.8">N.C.</text>
<text x="90" y="133">Source</text>
<text x="91.5" y="136.8">Drain</text>
<text x="101.5" y="141.9">DGND</text>
<text x="166.3" y="143.2">DGND</text>
<text x="54.6" y="157.1">DGND</text>
<text x="70.3" y="156.1">VDD</text>
<text x="80.5" y="167.3">Anode</text>
<text x="91.5" y="167.3">Drain</text>
<text x="80.5" y="171.1">Cathode</text>
<text x="90" y="171.1">Source</text>
<text x="80.5" y="174.9">N.C.</text>
<text x="91.5" y="174.9">Drain</text>
<text x="101.5" y="180">DGND</text>
<text x="166.3" y="181.3">DGND</text>
<text x="54.6" y="195.2">DGND</text>
</g>
<g font-size="1.8" fill="#840084">
<text x="63" y="31.9">1.1k</text>
<text x="40.4" y="39.5">10k</text>
<text x="160.3" y="37.8">1k</text>
<text x="211.2" y="40.4">0</text>
<text x="216.1" y="50.5">1A</text>
<text x="255.3" y="50" transform="rotate(-90 255.3 50)">10k</text>
<text x="63" y="64.9">1.1k</text>
<text x="40.4" y="75.1">10k</text>
<text x="222.3" y="75.4" transform="rotate(-90 222.3 75.4)">15k</text>
<text x="161.6" y="88.6">1k</text>
<text x="63" y="95.4">1.1k</text>
<text x="40.4" y="105.6">10k</text>
<text x="161.6" y="127.9">1k</text>
<text x="63" y="134.8">1.1k</text>
<text x="40.4" y="145">10k</text>
<text x="161.6" y="166">1k</text>
<text x="63" y="172.9">1.1k</text>
<text x="40.4" y="183.1">10k</text>
</g>
<g font-size="1.4" fill="#0000c2">
<text x="210.8" y="33.9">Install if mush is not</text>
<text x="210.8" y="35.6">connect to master board</text>
</g>
</svg>
